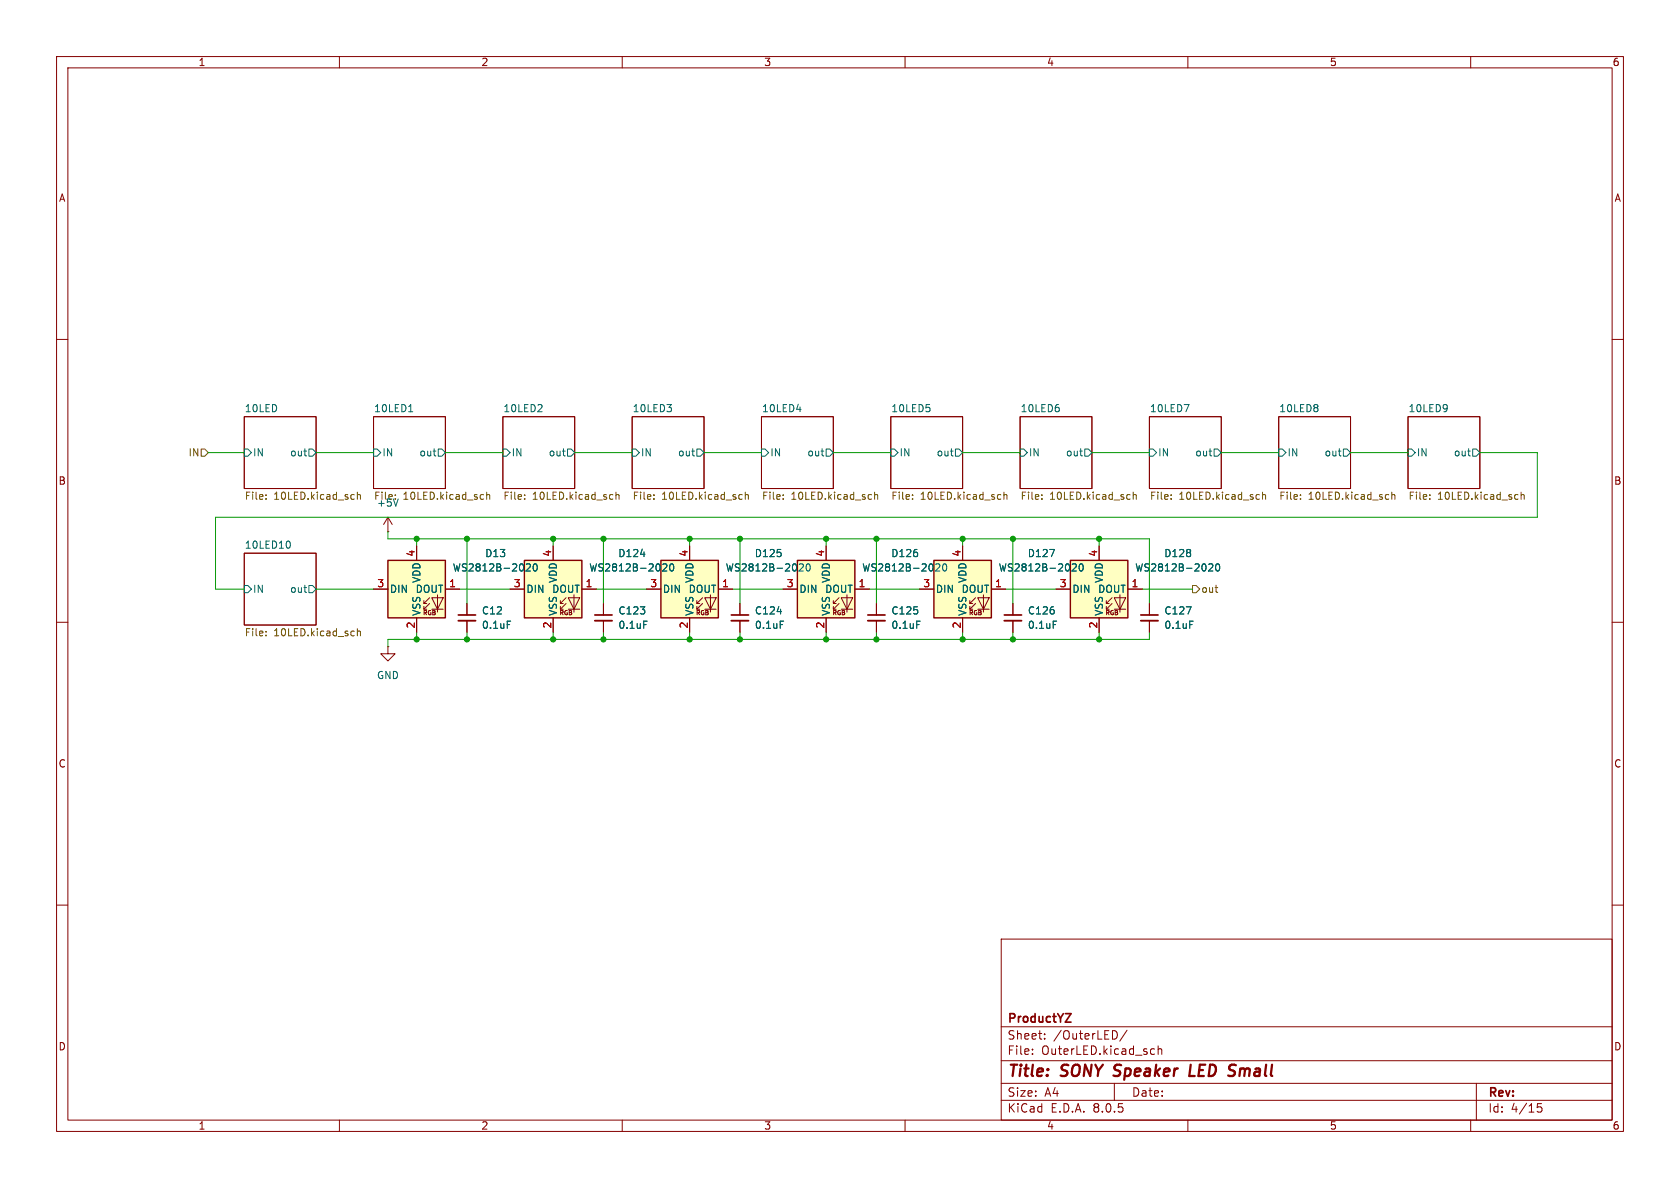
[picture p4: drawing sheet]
<svg xmlns="http://www.w3.org/2000/svg" width="297mm" height="210mm" viewBox="0 0 297 210" stroke-linecap="round" stroke-linejoin="round" font-family="sans-serif">
<g fill="none" stroke="#840000" stroke-width=".18">
<path d="M10 10h277v190h-277zM12 12h273v186h-273zM60 10v2M110 10v2M160 10v2M210 10v2M260 10v2M10 60h2M285 60h2M43.2 73.7h12.7v12.7h-12.7zM66 73.7h12.7v12.7h-12.7zM88.9 73.7h12.7v12.7h-12.7z"/>
<path d="M111.8 73.7h12.7v12.7h-12.7zM134.6 73.7h12.7v12.7h-12.7zM157.5 73.7h12.7v12.7h-12.7zM180.3 73.7h12.7v12.7h-12.7zM203.2 73.7h12.7v12.7h-12.7zM226.1 73.7h12.7v12.7h-12.7zM248.9 73.7h12.7v12.7h-12.7zM43.2 97.8h12.7v12.7h-12.7zM10 110h2M285 110h2M10 160h2M285 160h2"/>
<path d="M177 166h108v32h-108zM60 198v2M110 198v2M160 198v2M177 194.5h108M177 191.5h108M177 187.5h108M177 181.5h108M182.5 186.3v.1M182.5 185.5v.1M184.7 183.6v.1M184.7 182.8v.1"/>
<path d="M197 191.5v3M197.4 182.4l.1 .4-.1 .7M199.2 182.1l-1.2 2M203.7 185.4l.4 .1M204.1 186.3l-.4 .1M204.7 185.5l.3-.1 .3 .1 .1 .9M204.7 184.9v1.5M210 198v2M260 198v2M261 191.5v6.5M272.5 195.1h-.7l-.1 .7 .3-.1h.5l.1 .3-.1 .5-.2 .1-.6-.1"/>
</g>
<path d="M210.5 188.2l-.2 2h.9" fill="none" stroke="#840000" stroke-width=".4"/>
<path d="M188.3 179.2h1l-1 1.5h1" fill="none" stroke="#840000" stroke-width=".3"/>
<g fill="none" stroke="#006464" stroke-width=".18">
<path d="M43.2 79.4h.6l.6 .6-.6 .6h-.6zM54.6 79.4h.6l.7 .6-.7 .6h-.6zM66 79.4h.7l.6 .6-.6 .6h-.7zM72.2 72.8h.8M77.5 79.4h.6l.6 .6-.6 .6h-.6zM88.9 79.4h.6l.7 .6-.7 .6h-.6zM95 72.8h.8M95.8 71.6v.5M100.3 79.4h.7l.6 .6-.6 .6h-.7zM111.8 79.4h.6l.6 .6-.6 .6h-.6zM123.2 79.4h.6l.7 .6-.7 .6h-.6zM134.6 79.4h.7l.6 .6-.6 .6h-.7z"/>
<path d="M140.8 72.4h.8M146 79.4h.7l.6 .6-.6 .6h-.7zM157.5 79.4h.6l.6 .6-.6 .6h-.6zM168.9 79.4h.6l.7 .6-.7 .6h-.6zM180.3 79.4h.7l.6 .6-.6 .6h-.7zM191.8 79.4h.6l.6 .6-.6 .6h-.6zM203.2 79.4h.6l.7 .6-.7 .6h-.6zM209.3 71.5h.9l-.5 1.3M214.6 79.4h.7l.6 .6-.6 .6h-.7zM226.1 79.4h.6l.6 .6-.6 .6h-.6zM237.5 79.4h.6l.7 .6-.7 .6h-.6zM248.9 79.4h.7l.6 .6-.6 .6h-.7z"/>
<path d="M260.3 79.4h.7l.6 .6-.6 .6h-.7zM51 95.6a.79 .79 0 0 1 0 1.3M43.2 103.5h.6l.6 .6-.6 .7h-.6zM54.6 103.5h.6l.7 .6-.7 .7h-.6z"/>
</g>
<g fill="none" stroke="#725600" stroke-width=".18">
<path d="M47 88.1v.2M47 87.5v.1M63.2 87.5l.2-.1 .3 .1v.8M63.2 87v1.3M69.9 87.5v.1M86 87.5l.2-.1 .3 .1 .1 .8M86 87v1.3M92.7 88.1v.2M92.7 87.5v.1M108.9 87v1.3M108.9 87.5l.2-.1 .3 .1v.8M115.6 88.1v.2"/>
<path d="M115.6 87.5v.1M131.8 87.5l.1-.1 .3 .1 .1 .8M131.8 87v1.3M138.5 88.1v.2M138.5 87.5v.1M154.6 87.5l.2-.1 .3 .1 .1 .8M154.6 87v1.3M161.3 88.1v.2M161.3 87.5v.1M177.5 87.5l.2-.1 .3 .1v.8M177.5 87v1.3M184.2 88.1v.2"/>
<path d="M184.2 87.5v.1M200.3 87.5l.2-.1 .3 .1 .1 .8M200.3 87v1.3M207 88.1v.2M207 87.5v.1M223.2 87.5l.2-.1 .3 .1v.8M223.2 87v1.3M229.9 88.1v.2M229.9 87.5v.1M246.1 87.5l.1-.1 .3 .1 .1 .8M246.1 87v1.3M252.8 88.1v.2"/>
<path d="M252.8 87.5v.1M268.9 87.5l.2-.1 .3 .1 .1 .8M268.9 87v1.3M47 111.6v.1M47 112.3v.1M63.2 111.1v1.3M63.2 111.7l.2-.1h.3v.8"/>
</g>
<path d="M116.8 99.1h10.2v10.1h-10.2z" fill="#ffffc2"/>
<g fill="none" stroke="#840000" stroke-width=".18">
<path d="M121.9 96.5v2.6M106.7 106.7v2M106.7 109.7v2.1M114.3 104.1h2.5M121.9 109.2v2.6M123.2 107.7h.5M123.2 106.7h.5M124.2 106.7l-1 1v-.5M124.2 105.7l-1 1v-.5M124.6 105.7h2l-1 2zM124.6 107.7h2M125.6 105.2v3"/>
<path d="M127 104.1h2.5M203.2 106.7v2M203.2 109.7v2.1"/>
</g>
<path d="M116.8 99.1h10.2v10.1h-10.2z" fill="none" stroke="#840000" stroke-width=".25"/>
<path d="M141.3 99.8l.5-.1 .2 .3-.8 .9h.8M142.7 99.7h.1a.68 .68 0 0 1 .5 .6 .68 .68 0 0 1-.5 .6 .84 .84 0 0 1-.1-1.2zM113.8 109.8h.6M209.7 107.3h.9l-.6 1.2M210.3 109.8h.6" fill="none" stroke="#006464" stroke-width=".18"/>
<path d="M105.2 109.7h3M201.7 109.7h3" fill="none" stroke="#840000" stroke-width=".33"/>
<path d="M105.2 108.7h3M201.7 108.7h3" fill="none" stroke="#840000" stroke-width=".3"/>
<path d="M92.7 99.1h10.2v10.1h-10.2z" fill="#ffffc2"/>
<g fill="none" stroke="#840000" stroke-width=".18">
<path d="M97.8 96.5v2.6M90.2 104.1h2.5M97.8 109.2v2.6M99.1 107.7h.5M99.1 106.7h.5M100.1 106.7l-1 1v-.5M100.1 105.7l-1 1v-.5M100.5 105.7h2l-1 2zM100.5 107.7h2M101.5 105.2v3M102.9 104.1h2.5M130.8 106.7v2"/>
<path d="M130.8 109.7v2.1"/>
</g>
<path d="M92.7 99.1h10.2v10.1h-10.2z" fill="none" stroke="#840000" stroke-width=".25"/>
<path d="M113.2 98h.8M117.2 99.8l.5-.1 .2 .3-.8 .9h.8M118.5 99.8l.2-.1a.68 .68 0 0 1 .4 .6 .68 .68 0 0 1-.4 .6l-.2-.1-.1-.3zM137.4 108.1h.8M137.9 109.8h.6" fill="none" stroke="#006464" stroke-width=".18"/>
<path d="M129.3 109.7h3" fill="none" stroke="#840000" stroke-width=".33"/>
<path d="M129.3 108.7h3" fill="none" stroke="#840000" stroke-width=".3"/>
<path d="M189.2 99.1h10.2v10.1h-10.2z" fill="#ffffc2"/>
<path d="M194.3 96.5v2.6M186.7 104.1h2.5M194.3 109.2v2.6M195.6 107.7h.5M195.6 106.7h.5M196.6 106.7l-1 1v-.5M196.6 105.7l-1 1v-.5M197 105.7h2l-1 2zM197 107.7h2M198 105.2v3M199.4 104.1h2.5" fill="none" stroke="#840000" stroke-width=".18"/>
<path d="M189.2 99.1h10.2v10.1h-10.2z" fill="none" stroke="#840000" stroke-width=".25"/>
<path d="M213.7 99.8l.5-.1 .2 .3-.8 .9h.8M215.1 99.7h.1a.68 .68 0 0 1 .4 .6 .68 .68 0 0 1-.4 .6 .84 .84 0 0 1-.1-1.2z" fill="none" stroke="#006464" stroke-width=".18"/>
<path d="M141 99.1h10.1v10.1h-10.1z" fill="#ffffc2"/>
<g fill="none" stroke="#840000" stroke-width=".18">
<path d="M146 96.5v2.6M138.4 104.1h2.6M146 109.2v2.6M147.3 107.7h.5M147.3 106.7h.5M148.3 106.7l-1 1v-.5M148.3 105.7l-1 1v-.5M148.7 105.7h2l-1 2zM148.7 107.7h2M149.7 105.2v3M151.1 104.1h2.6M154.9 106.7v2"/>
<path d="M154.9 109.7v2.1"/>
</g>
<path d="M141 99.1h10.1v10.1h-10.1z" fill="none" stroke="#840000" stroke-width=".25"/>
<path d="M165.4 99.8l.5-.1 .3 .3-.8 .9h.8M166.8 99.7h.1a.68 .68 0 0 1 .5 .6 .68 .68 0 0 1-.5 .6 .84 .84 0 0 1-.1-1.2zM162.1 109.8h.6" fill="none" stroke="#006464" stroke-width=".18"/>
<path d="M153.4 109.7h3.1" fill="none" stroke="#840000" stroke-width=".33"/>
<path d="M153.4 108.7h3.1" fill="none" stroke="#840000" stroke-width=".3"/>
<path d="M68.6 99.1h10.1v10.1h-10.1z" fill="#ffffc2"/>
<g fill="none" stroke="#840000" stroke-width=".18">
<path d="M68.6 94h.1M68.6 91.4l-.8 1.3M68.6 91.4v2.6M68.6 91.4l.7 1.3M73.7 96.5v2.6M66 104.1h2.6M68.6 114.3v1.3h1.2l-1.2 1.2-1.3-1.2h1.3M68.6 114.3h.1M73.7 109.2v2.6M74.9 107.7h.5M74.9 106.7h.5M75.9 106.7l-1 1v-.5"/>
<path d="M75.9 105.7l-1 1v-.5M76.3 105.7h2.1l-1.1 2zM76.3 107.7h2.1M77.3 105.2v3M78.7 104.1h2.6M82.5 106.7v2M82.5 109.7v2.1"/>
</g>
<path d="M68.6 99.1h10.1v10.1h-10.1z" fill="none" stroke="#840000" stroke-width=".25"/>
<path d="M70.4 88.2l-.4 1.3M93 99.8l.5-.1 .3 .3-.8 .9h.8M94.4 99.8l.2-.1a.68 .68 0 0 1 .4 .6 .68 .68 0 0 1-.4 .6l-.2-.1-.1-.3zM89.7 109.8h.6" fill="none" stroke="#006464" stroke-width=".18"/>
<path d="M81 109.7h3.1" fill="none" stroke="#840000" stroke-width=".33"/>
<path d="M81 108.7h3.1" fill="none" stroke="#840000" stroke-width=".3"/>
<path d="M165.1 99.1h10.2v10.1h-10.2z" fill="#ffffc2"/>
<g fill="none" stroke="#840000" stroke-width=".18">
<path d="M73.7 96.5v2.6M97.8 96.5v2.6M121.9 96.5v2.6M146 96.5v2.6M170.2 96.5v2.6M194.3 96.5v2.6M66 104.1h2.6M73.7 109.2v2.6M78.7 104.1h2.6M82.5 106.7v2M82.5 109.7v2.1M90.2 104.1h2.5"/>
<path d="M97.8 109.2v2.6M102.9 104.1h2.5M106.7 106.7v2M106.7 109.7v2.1M114.3 104.1h2.5M121.9 109.2v2.6M127 104.1h2.5M130.8 106.7v2M130.8 109.7v2.1M138.4 104.1h2.6M146 109.2v2.6M151.1 104.1h2.6"/>
<path d="M154.9 106.7v2M154.9 109.7v2.1M162.6 104.1h2.5M170.2 109.2v2.6M171.4 107.7h.6M171.4 106.7h.6M172.5 106.7l-1.1 1v-.5M172.5 105.7l-1.1 1v-.5M172.8 105.7h2.1l-1 2zM172.8 107.7h2.1M173.9 105.2v3M175.3 104.1h2.5"/>
<path d="M179.1 106.7v2M179.1 109.7v2.1M186.7 104.1h2.5M194.3 109.2v2.6M199.4 104.1h2.5M203.2 106.7v2M203.2 109.7v2.1"/>
</g>
<path d="M165.1 99.1h10.2v10.1h-10.2z" fill="none" stroke="#840000" stroke-width=".25"/>
<g fill="none" stroke="#006464" stroke-width=".18">
<path d="M93 99.8l.5-.1 .3 .3-.8 .9h.8M94.4 99.8l.2-.1a.68 .68 0 0 1 .4 .6 .68 .68 0 0 1-.4 .6l-.2-.1-.1-.3zM113.2 98h.8M117.2 99.8l.5-.1 .2 .3-.8 .9h.8M118.5 99.8l.2-.1a.68 .68 0 0 1 .4 .6 .68 .68 0 0 1-.4 .6l-.2-.1-.1-.3zM141.3 99.8l.5-.1 .2 .3-.8 .9h.8M142.7 99.7h.1a.68 .68 0 0 1 .5 .6 .68 .68 0 0 1-.5 .6 .84 .84 0 0 1-.1-1.2zM165.4 99.8l.5-.1 .3 .3-.8 .9h.8M166.8 99.7h.1a.68 .68 0 0 1 .5 .6 .68 .68 0 0 1-.5 .6 .84 .84 0 0 1-.1-1.2zM185.6 97.1h.8l-.5 1.3M189.6 99.8l.4-.1 .3 .3-.8 .9h.8M191 99.7h.1a.68 .68 0 0 1 .4 .6 .68 .68 0 0 1-.4 .6 .84 .84 0 0 1-.1-1.2z"/>
<path d="M213.7 99.8l.5-.1 .2 .3-.8 .9h.8M215.1 99.7h.1a.68 .68 0 0 1 .4 .6 .68 .68 0 0 1-.4 .6 .84 .84 0 0 1-.1-1.2zM89.7 109.8h.6M113.8 109.8h.6M137.4 108.1h.8M137.9 109.8h.6M162.1 109.8h.6M186.2 109.8h.6M209.7 107.3h.9l-.6 1.2M210.3 109.8h.6"/>
</g>
<path d="M177.5 109.7h3.1" fill="none" stroke="#840000" stroke-width=".33"/>
<path d="M177.5 108.7h3.1" fill="none" stroke="#840000" stroke-width=".3"/>
<path d="M35.6 79.4h.6l.6 .6-.6 .6h-.6zM210.8 103.5h.7l.6 .6-.6 .7h-.7z" fill="none" stroke="#725600" stroke-width=".18"/>
<g fill="none" stroke="#009600" stroke-width=".18">
<path d="M36.8 80h6.4M55.9 80h10.1M68.6 94v1.3h134.6v11.4M73.7 95.3v1.2M78.7 80h10.2M82.5 95.3v11.4M97.8 95.3v1.2M101.6 80h10.2M106.7 95.3v11.4M121.9 95.3v1.2M124.5 80h10.1M130.8 95.3v11.4"/>
<path d="M146 95.3v1.2M147.3 80h10.2M154.9 95.3v11.4M170.2 80h10.1M170.2 95.3v1.2M179.1 95.3v11.4M193 80h10.2M194.3 95.3v1.2M215.9 80h10.2M238.8 80h10.1M261.6 80h10.2v11.4h-233.7v12.7h5.1M55.9 104.1h10.1"/>
<path d="M73.7 111.8v1.2M81.3 104.1h8.9M82.5 111.8v1.2M97.8 111.8v1.2M105.4 104.1h8.9M106.7 111.8v1.2M121.9 111.8v1.2M129.5 104.1h8.9M130.8 111.8v1.2M146 111.8v1.2M153.7 104.1h8.9M154.9 111.8v1.2"/>
<path d="M170.2 111.8v1.2M177.8 104.1h8.9M179.1 111.8v1.2M194.3 111.8v1.2M201.9 104.1h8.9M203.2 111.8v1.2h-134.6v1.3"/>
</g>
<g fill="#009600" stroke="#009600" stroke-width=".18">
<circle cx="121.9" cy="113" r=".46"/>
<circle cx="121.9" cy="95.3" r=".46"/>
<circle cx="130.8" cy="95.3" r=".46"/>
<circle cx="154.9" cy="113" r=".46"/>
<circle cx="130.8" cy="113" r=".46"/>
<circle cx="146" cy="113" r=".46"/>
<circle cx="97.8" cy="113" r=".46"/>
<circle cx="106.7" cy="113" r=".46"/>
<circle cx="146" cy="95.3" r=".46"/>
<circle cx="194.3" cy="113" r=".46"/>
<circle cx="97.8" cy="95.3" r=".46"/>
<circle cx="73.7" cy="95.3" r=".46"/>
<circle cx="82.5" cy="95.3" r=".46"/>
<circle cx="106.7" cy="95.3" r=".46"/>
<circle cx="73.7" cy="113" r=".46"/>
<circle cx="82.5" cy="113" r=".46"/>
<circle cx="194.3" cy="95.3" r=".46"/>
<circle cx="179.1" cy="95.3" r=".46"/>
<circle cx="179.1" cy="113" r=".46"/>
<circle cx="170.2" cy="113" r=".46"/>
<circle cx="154.9" cy="95.3" r=".46"/>
<circle cx="170.2" cy="95.3" r=".46"/>
</g>
<g font-size="2.8" fill="#840000">
<text x="178" y="190.9">Title:</text>
<text x="187.7" y="190.9">SONY Speaker</text>
<text x="211.9" y="190.9">LED</text>
<text x="219.7" y="190.9">Small</text>
</g>
<g font-size="2.1" fill="#840000">
<text x="178" y="184">Sheet:</text>
<text x="178" y="181.2">ProductYZ</text>
<text x="186.2" y="184">/OuterLED/</text>
<text x="178" y="186.7">File:</text>
<text x="184.1" y="186.7">OuterLED.kicad_sch</text>
<text x="178" y="196.9">KiCad</text>
<text x="178" y="194.1">Size:</text>
<text x="184.7" y="194.1">A4</text>
<text x="185.7" y="196.9">E.D.A.</text>
<text x="193.3" y="196.9">8.0.5</text>
<text x="200" y="194.1">Date:</text>
<text x="263" y="194.3">Rev:</text>
<text x="263" y="196.9">Id:</text>
<text x="267.1" y="196.9">4/15</text>
</g>
<g font-size="1.8" fill="#840000">
<text x="35" y="11.9">1</text>
<text x="85" y="11.9">2</text>
<text x="135" y="11.9">3</text>
<text x="185" y="11.9">4</text>
<text x="235" y="11.9">5</text>
<text x="285" y="11.9">6</text>
<text x="10.3" y="35.9">A</text>
<text x="285.3" y="35.9">A</text>
<text x="10.3" y="85.9">B</text>
<text x="285.3" y="85.9">B</text>
<text x="10.3" y="135.9">C</text>
<text x="285.3" y="135.9">C</text>
<text x="10.3" y="185.9">D</text>
<text x="285.3" y="185.9">D</text>
<text x="35" y="199.9">1</text>
<text x="85" y="199.9">2</text>
<text x="135" y="199.9">3</text>
<text x="185" y="199.9">4</text>
<text x="235" y="199.9">5</text>
<text x="285" y="199.9">6</text>
</g>
<g font-size="1.8" fill="#006464">
<text x="43.2" y="72.9">10LED</text>
<text x="66" y="72.9">10LED1</text>
<text x="88.9" y="72.9">10LED2</text>
<text x="111.8" y="72.9">10LED3</text>
<text x="134.6" y="72.9">10LED4</text>
<text x="157.5" y="72.9">10LED5</text>
<text x="180.3" y="72.9">10LED6</text>
<text x="203.2" y="72.9">10LED7</text>
<text x="226.1" y="72.9">10LED8</text>
<text x="248.9" y="72.9">10LED9</text>
<text x="44.6" y="80.9">IN</text>
<text x="51.2" y="80.9">out</text>
<text x="67.5" y="80.9">IN</text>
<text x="74.1" y="80.9">out</text>
<text x="90.4" y="80.9">IN</text>
<text x="96.9" y="80.9">out</text>
<text x="113.2" y="80.9">IN</text>
<text x="119.8" y="80.9">out</text>
<text x="136.1" y="80.9">IN</text>
<text x="142.6" y="80.9">out</text>
<text x="158.9" y="80.9">IN</text>
<text x="165.5" y="80.9">out</text>
<text x="181.8" y="80.9">IN</text>
<text x="188.4" y="80.9">out</text>
<text x="204.7" y="80.9">IN</text>
<text x="211.2" y="80.9">out</text>
<text x="227.5" y="80.9">IN</text>
<text x="234.1" y="80.9">out</text>
<text x="250.4" y="80.9">IN</text>
<text x="256.9" y="80.9">out</text>
<text x="66" y="88.7">File:</text>
<text x="66.5" y="89.8">+5V</text>
<text x="43.2" y="97.1">10LED10</text>
<text x="79.9" y="101.2">WS2812B-2020</text>
<text x="85.7" y="98.7">D13</text>
<text x="104.1" y="101.2">WS2812B-2020</text>
<text x="109.2" y="98.7">D124</text>
<text x="128.2" y="101.2">WS2812B-2020</text>
<text x="133.3" y="98.7">D125</text>
<text x="152.3" y="101.2">WS2812B-2020</text>
<text x="157.5" y="98.7">D126</text>
<text x="176.5" y="101.2">WS2812B-2020</text>
<text x="181.6" y="98.7">D127</text>
<text x="200.6" y="101.2">WS2812B-2020</text>
<text x="205.7" y="98.7">D128</text>
<text x="44.6" y="105">IN</text>
<text x="51.2" y="105">out</text>
<text x="68.8" y="105">DIN</text>
<text x="73.4" y="105">DOUT</text>
<text x="74.5" y="103.1" transform="rotate(-90 74.5 103.1)">VDD</text>
<text x="93" y="105">DIN</text>
<text x="97.5" y="105">DOUT</text>
<text x="98.7" y="103.1" transform="rotate(-90 98.7 103.1)">VDD</text>
<text x="117.1" y="105">DIN</text>
<text x="121.6" y="105">DOUT</text>
<text x="122.8" y="103.1" transform="rotate(-90 122.8 103.1)">VDD</text>
<text x="141.2" y="105">DIN</text>
<text x="145.8" y="105">DOUT</text>
<text x="146.9" y="103.1" transform="rotate(-90 146.9 103.1)">VDD</text>
<text x="165.4" y="105">DIN</text>
<text x="169.9" y="105">DOUT</text>
<text x="171" y="103.1" transform="rotate(-90 171 103.1)">VDD</text>
<text x="189.5" y="105">DIN</text>
<text x="194" y="105">DOUT</text>
<text x="195.2" y="103.1" transform="rotate(-90 195.2 103.1)">VDD</text>
<text x="74.5" y="109" transform="rotate(-90 74.5 109)">VSS</text>
<text x="85.1" y="108.8">C12</text>
<text x="85.1" y="111.4">0.1uF</text>
<text x="98.7" y="109" transform="rotate(-90 98.7 109)">VSS</text>
<text x="109.2" y="108.8">C123</text>
<text x="109.2" y="111.4">0.1uF</text>
<text x="122.8" y="109" transform="rotate(-90 122.8 109)">VSS</text>
<text x="133.4" y="108.8">C124</text>
<text x="133.4" y="111.4">0.1uF</text>
<text x="146.9" y="109" transform="rotate(-90 146.9 109)">VSS</text>
<text x="157.5" y="108.8">C125</text>
<text x="157.5" y="111.4">0.1uF</text>
<text x="171" y="109" transform="rotate(-90 171 109)">VSS</text>
<text x="181.6" y="108.8">C126</text>
<text x="181.6" y="111.4">0.1uF</text>
<text x="195.2" y="109" transform="rotate(-90 195.2 109)">VSS</text>
<text x="205.7" y="108.8">C127</text>
<text x="205.7" y="111.4">0.1uF</text>
<text x="66.5" y="120.2">GND</text>
</g>
<g font-size="1.8" fill="#725600">
<text x="33.2" y="80.9">IN</text>
<text x="43.2" y="88.7">File:</text>
<text x="48.4" y="88.7">10LED.kicad_sch</text>
<text x="71.3" y="88.7">10LED.kicad_sch</text>
<text x="88.9" y="88.7">File:</text>
<text x="94.1" y="88.7">10LED.kicad_sch</text>
<text x="111.8" y="88.7">File:</text>
<text x="117" y="88.7">10LED.kicad_sch</text>
<text x="134.6" y="88.7">File:</text>
<text x="139.8" y="88.7">10LED.kicad_sch</text>
<text x="157.5" y="88.7">File:</text>
<text x="162.7" y="88.7">10LED.kicad_sch</text>
<text x="180.3" y="88.7">File:</text>
<text x="185.6" y="88.7">10LED.kicad_sch</text>
<text x="203.2" y="88.7">File:</text>
<text x="208.4" y="88.7">10LED.kicad_sch</text>
<text x="226.1" y="88.7">File:</text>
<text x="231.3" y="88.7">10LED.kicad_sch</text>
<text x="248.9" y="88.7">File:</text>
<text x="254.1" y="88.7">10LED.kicad_sch</text>
<text x="212.3" y="105">out</text>
<text x="43.2" y="112.8">File:</text>
<text x="48.4" y="112.8">10LED.kicad_sch</text>
</g>
<g font-size="1.8" fill="#a90000">
<text x="73.4" y="98.5" transform="rotate(-90 73.4 98.5)">4</text>
<text x="97.5" y="98.5" transform="rotate(-90 97.5 98.5)">4</text>
<text x="121.7" y="98.5" transform="rotate(-90 121.7 98.5)">4</text>
<text x="145.8" y="98.5" transform="rotate(-90 145.8 98.5)">4</text>
<text x="169.9" y="98.5" transform="rotate(-90 169.9 98.5)">4</text>
<text x="194.1" y="98.5" transform="rotate(-90 194.1 98.5)">4</text>
<text x="66.6" y="103.9">3</text>
<text x="79.3" y="103.9">1</text>
<text x="90.7" y="103.9">3</text>
<text x="103.4" y="103.9">1</text>
<text x="114.9" y="103.9">3</text>
<text x="127.6" y="103.9">1</text>
<text x="139" y="103.9">3</text>
<text x="151.7" y="103.9">1</text>
<text x="163.1" y="103.9">3</text>
<text x="175.8" y="103.9">1</text>
<text x="187.3" y="103.9">3</text>
<text x="200" y="103.9">1</text>
<text x="73.4" y="111.2" transform="rotate(-90 73.4 111.2)">2</text>
<text x="97.5" y="111.2" transform="rotate(-90 97.5 111.2)">2</text>
<text x="121.7" y="111.2" transform="rotate(-90 121.7 111.2)">2</text>
<text x="145.8" y="111.2" transform="rotate(-90 145.8 111.2)">2</text>
<text x="169.9" y="111.2" transform="rotate(-90 169.9 111.2)">2</text>
<text x="194.1" y="111.2" transform="rotate(-90 194.1 111.2)">2</text>
</g>
<g font-size="1.1" fill="#840000">
<text x="74.7" y="108.9">RGB</text>
<text x="98.8" y="108.9">RGB</text>
<text x="122.9" y="108.9">RGB</text>
<text x="147" y="108.9">RGB</text>
<text x="171.2" y="108.9">RGB</text>
<text x="195.3" y="108.9">RGB</text>
</g>
</svg>
